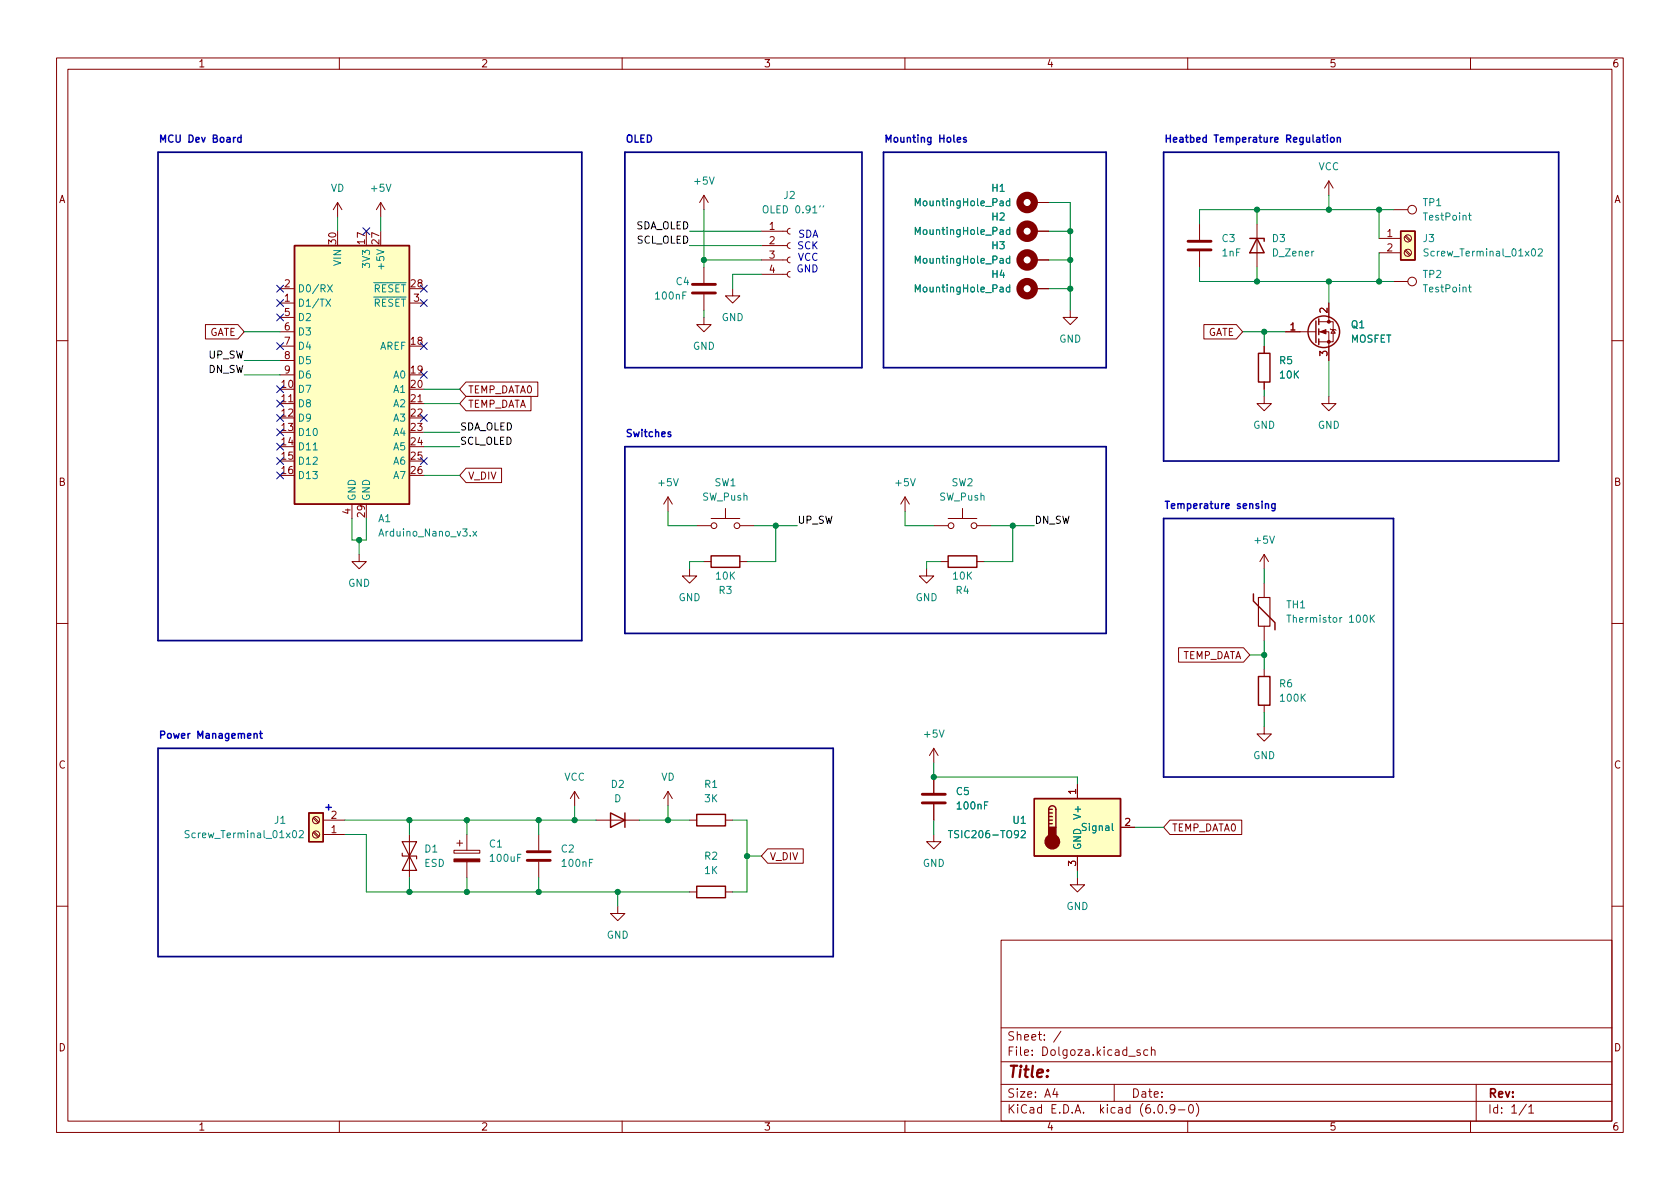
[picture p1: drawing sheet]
<svg xmlns="http://www.w3.org/2000/svg" width="297mm" height="210mm" viewBox="0 0 297 210" stroke-linecap="round" stroke-linejoin="round" font-family="sans-serif">
<g fill="none" stroke="#840000" stroke-width=".18">
<path d="M10 10.2h277v190.1h-277zM12 12.2h273v186.1h-273zM60 10.2v2M110 10.2v2M160 10.2v2M210 10.2v2M260 10.2v2M59.7 35.8l-.8 1.3M59.7 35.8v2.5M59.7 35.8l.8 1.3M67.3 35.8l-.8 1.3M67.3 35.8v2.5"/>
<path d="M67.3 35.8l.8 1.3M124.5 34.5v2.6M124.5 34.5l-.8 1.3M124.5 34.5l.7 1.3M182.9 35.8h2.5M212.1 39.6v2.8M222.2 39.6v7.6M234.9 32l-.7 1.3M234.9 32v2.5M234.9 32l.8 1.3M246.4 37.1h2.5M36.3 57.4h5.8l1.1 1.3-1.1 1.2h-5.8z"/>
<path d="M49.5 58.7h2.6M49.5 53.6h2.6M49.5 51h2.6M49.5 56.1h2.6M72.4 53.6h2.5M124.5 56.1v1.3h1.2l-1.2 1.3-1.3-1.3h1.3M124.5 47.2v2.8M124.5 52.1v2.8M129.5 51v1.3h1.3l-1.3 1.3-1.2-1.3h1.2M134.6 46h4.6M134.6 40.9h4.6M134.6 48.5h4.6"/>
<path d="M134.6 43.4h4.6M139.7 48l-.4 .1-.1 .4 .1 .4 .4 .1M139.7 45.5l-.4 .1-.1 .4 .1 .3 .4 .2M139.7 42.9l-.4 .2-.1 .3 .1 .4 .4 .1M139.7 40.4l-.4 .1-.1 .4 .1 .3 .4 .2M182.9 46h2.5M182.9 51h2.5M182.9 40.9h2.5M189.2 54.9v1.2h1.3l-1.3 1.3-1.2-1.3h1.2M212.1 44.4v2.8M212.9 57.4h5.7l1.1 1.3-1.1 1.2h-5.7zM227.3 58.7h5.4"/>
<path d="M233.2 58.7h1.7v5M233.2 56.9h2.5v3.5h-2.5M234.9 53.6v3.3M235.2 58.2l.1 .1h.8l.1 .1M235.7 58.3l.4 .6h-.8zM243.8 42.2h3.8M243.8 44.7h3.8M246.4 49.8h2.5M248.4 44.4l.9 .8M248.4 41.8l.9 .9M248.6 44.2l.8 .8M248.6 41.7l.8 .8"/>
<path d="M10 60.2h2M49.5 71.4h2.6M49.5 61.2h2.6M49.5 63.7h2.6M49.5 66.3h2.6M72.4 71.4h2.5M82.4 67.6h12.7v2.5h-12.7l-1.1-1.3zM82.4 70.1h11.5v2.5h-11.5l-1.1-1.2zM223.5 70.1v1.3h1.3l-1.3 1.2-1.3-1.2h1.3M223.5 61.2v1.3M223.5 67.6v1.2M234.9 70.1v1.3h1.3l-1.3 1.2-1.2-1.2h1.2"/>
<path d="M285 60.2h2M62.2 89.1v2.6M63.5 98v1.3h1.3l-1.3 1.3-1.3-1.3h1.3M82.4 82.8h6.3v2.5h-6.3l-1.1-1.2zM118.1 87.9l-.8 1.2M118.1 87.9v2.5M118.1 87.9l.8 1.2M123.2 93h2.5M124.5 99.3h1.2M125.7 91.7h5.1M128.3 89.9v1.8M130.8 93h2.5"/>
<path d="M130.8 99.3h1.3M160 87.9v2.5M160 87.9l-.7 1.2M160 87.9l.8 1.2M165.1 93h2.5M166.4 99.3h1.2M167.6 91.7h5.1M170.2 89.9v1.8M172.7 93h2.6M172.7 99.3h1.3M223.5 98l-.7 1.3M223.5 98v2.6"/>
<path d="M223.5 98l.8 1.3M10 110.2h2M121.9 100.6v1.2h1.3l-1.3 1.3-1.3-1.3h1.3M163.8 100.6v1.2h1.3l-1.3 1.3-1.2-1.3h1.2M208.4 114.5h11.5l1.1 1.3-1.1 1.3h-11.5zM223.5 103.1v2.6M223.5 110.7v2.6M223.5 118.4v1.2M285 110.2h2M101.6 139.9l-.8 1.3M101.6 139.9v2.6M101.6 139.9l.8 1.3"/>
<path d="M118.1 139.9v2.6M118.1 139.9l-.8 1.3M118.1 139.9l.8 1.3M165.1 132.3l-.8 1.3M165.1 132.3v2.6M165.1 137.4v2.8M165.1 132.3l.8 1.3M190.5 138.7v2.5M223.5 128.5v1.3h1.3l-1.3 1.3-1.3-1.3h1.3M223.5 124.7v1.3M55.4 144.7l.8 .8M55.4 147.2l.8 .9"/>
<path d="M55.5 144.5l.9 .9M55.5 147.1l.9 .8M57.1 145h3.9M57.1 147.6h3.9M72.4 147.6v7.6M80.3 150.4h4.5v.5h-4.5zM80.8 149.1h1M81.3 148.6v1M82.5 147.6v2.8M82.5 152.4v2.8M95.2 147.6v2.8M95.2 152.4v2.8"/>
<path d="M105.4 145h7.6M121.9 145h1.3M121.9 157.7h1.3M128.3 145h1.2M128.3 157.7h1.2M135.7 150.1h6.3v2.5h-6.3l-1.1-1.2zM165.1 147.6v1.2h1.3l-1.3 1.3-1.3-1.3h1.3M165.1 142.2v2.8M190.5 155.2v1.3h1.3l-1.3 1.2-1.3-1.2h1.3M190.5 151.4v2.5M198.1 146.3h2.6M206.9 145h12.7v2.6h-12.7l-1.2-1.3z"/>
<path d="M10 160.2h2M109.2 160.3v1.2h1.3l-1.3 1.3-1.3-1.3h1.3M177 166.3h108v32h-108zM285 160.2h2M60 198.3v2M110 198.3v2M160 198.3v2M177 194.8h108M177 191.8h108M177 187.8h108M177 181.8h108M186.5 192.5l-.4 1h1"/>
<path d="M186.9 193v1M187.6 182.4l-1.3 1.9M197 191.8v3M199.6 186.8h1.1M201.6 185.7l-.4-.1-.2 .2 .1 .3 .5 .1v.4h-.6M202.9 185.7l-.4-.1-.3 .3v.4l.2 .3h.5M203.6 185.8l.2-.2 .3 .1 .1 .9M203.6 185.1v1.5M204.9 195.4l.2-.1a.81 .81 0 0 1 .6 .7 .81 .81 0 0 1-.3 .8h-.2a.81 .81 0 0 1-.6-.6 .81 .81 0 0 1 .3-.8zM206.2 196.7v.1M207.7 196l-.3 .3h-.3l-.2-.3 .1-.6 .4-.1 .2 .2a.99 .99 0 0 1-.3 1.3h-.3M208.4 196.3h1.1"/>
<path d="M210 198.3v2M210.4 195.4l.1-.1a.81 .81 0 0 1 .6 .7 .81 .81 0 0 1-.3 .8h-.2a.81 .81 0 0 1-.5-.6 .81 .81 0 0 1 .3-.8zM211.5 195.1a1.72 1.72 0 0 1 0 2.3M260 198.3v2M261 191.8v6.5M269.9 195.3l-1.3 1.9M270.3 195.8l.4-.5v1.5M270.3 196.8h.9"/>
<circle cx="249.7" cy="37.1" r=".76"/>
<circle cx="248.9" cy="44.7" r=".63"/>
<circle cx="248.9" cy="42.2" r=".63"/>
<circle cx="249.7" cy="49.8" r=".76"/>
<circle cx="126.2" cy="93" r=".51"/>
<circle cx="130.3" cy="93" r=".51"/>
<circle cx="168.1" cy="93" r=".51"/>
<circle cx="172.2" cy="93" r=".51"/>
<circle cx="55.9" cy="147.6" r=".63"/>
<circle cx="55.9" cy="145" r=".63"/>
</g>
<g fill="none" stroke="#840000" stroke-width=".25">
<path d="M52.1 43.4h20.3v45.7h-20.3zM221 42.2h2.5v.5M222.2 42.2l1.3 2.5h-2.5zM232.7 56.8v3.8M233.2 56.4v1M233.2 58.2v1M233.2 59.9v1.1M247.6 40.9h2.6v5.1h-2.6zM222.5 62.5h2v5.1h-2zM125.7 98.3h5.1v2h-5.1zM167.6 98.3h5.1v2h-5.1zM221.6 105v1.3l3.8 3.8v1.3"/>
<path d="M222.5 119.6h2v5.1h-2zM54.6 143.8h2.5v5h-2.5zM107.9 143.8l2.6 1.2-2.6 1.3zM110.5 143.8v2.5M123.2 144h5.1v2h-5.1zM123.2 156.7h5.1v2h-5.1zM182.9 141.2h15.2v10.2h-15.2zM185.4 143.1a.64 .64 0 0 1 .7-.6 .64 .64 0 0 1 .6 .6v3.2M185.4 145.7h.7M185.4 145h.7M185.4 144.4h.7M185.4 143.8h.7"/>
<path d="M185.4 143.1v3.2M185.4 143.1h.7"/>
<circle cx="234.1" cy="58.7" r="2.79"/>
</g>
<g fill="#ffffc2" stroke="#ffffc2" stroke-width=".18">
<path d="M182.9 141.2h15.2v10.2h-15.2z"/>
<path d="M54.6 143.8h2.5v5h-2.5z"/>
<path d="M247.6 40.9h2.6v5.1h-2.6z"/>
<path d="M52.1 43.4h20.3v45.7h-20.3z"/>
</g>
<g fill="#840000" stroke="#840000" stroke-width=".25">
<path d="M185.4 146.3h1.3v1.9h-1.3z"/>
<circle cx="186.1" cy="148.8" r="1.27"/>
</g>
<g fill="none" stroke="#008484" stroke-width=".18">
<path d="M145.6 36.4l-.1 .2M178.5 35.6l-.3-.1-.3 .3 .1 .5h.5M178.5 35.1v1.3M259.6 38.1h.5M259.8 37.7v1l.3 .2M57.6 52.9l.9 1.3M57.9 50.4l.9 1.2M58.5 52.9l-.9 1.3M58.8 50.4l-.9 1.2M178.5 45.8l-.3-.1-.3 .2 .1 .6h.5M178.5 50.8h-.3l-.3 .2 .1 .6h.5M178.5 40.7l-.3-.1-.3 .3 .1 .5h.5"/>
<path d="M178.5 40.2v1.3M178.5 45.3v1.2M178.5 50.4v1.2M252.5 44.1l-.5-.1-.2 .1v.4l.6 .2 .1 .3-.2 .3-.5-.1M259.6 50.8h.5M259.8 50.4v1l.3 .2M272 44.1l.5-.1 .2 .4-.8 .9h.8M55.4 79.6h.7M83.6 94l.7 .8M84.3 94l-.7 .8M227.5 108.8h.8M242.3 108.8v1.2"/>
<path d="M242.5 109.3l.5 .7M243 108.8l-.7 .7M33.4 146.9h-.4l-.2 .1v.4l.5 .2 .1 .3-.2 .2h-.5M52.9 147l.5-.1 .2 .3-.7 .9h.7M167.7 146.9h.7M180.6 147l.4-.1 .3 .3-.8 .9h.8"/>
</g>
<path d="M122.4 51.8h4.1M122.4 50.3h4.1M210.1 44.2h4M210.1 42.7h4M93.2 152.1h4.1M93.2 150.6h4.1M163.1 142h4M163.1 140.5h4" fill="none" stroke="#840000" stroke-width=".51"/>
<path d="M222.5 105.7h2v5h-2zM71.1 150.9v.5h2.6v.5M71.1 148.8h2.6l-1.3 2.6zM72.4 151.4l1.3 2.5h-2.6z" fill="none" stroke="#840000" stroke-width=".2"/>
<g fill="#840000" stroke="#840000" stroke-width=".18">
<path d="M233.4 58.7l1-.4v.7z"/>
<path d="M80.3 151.9h4.5v.5h-4.5z"/>
<circle cx="234.9" cy="60.4" r=".25"/>
<circle cx="234.9" cy="56.9" r=".25"/>
</g>
<g fill="none" stroke="#840000" stroke-width="1.3">
<circle cx="181.6" cy="35.8" r="1.27"/>
<circle cx="181.6" cy="46" r="1.27"/>
<circle cx="181.6" cy="40.9" r="1.27"/>
<circle cx="181.6" cy="51" r="1.27"/>
</g>
<g fill="none" stroke="#0000c2" stroke-width=".25">
<path d="M42.6 24.4l-.3-.1-.3 .2 .1 .6h.5M42.6 23.9v1.2M170.8 24.4l-.3-.1-.2 .2 .1 .2 .4 .1v.3h-.5M233.8 24.3h.5M234 23.9v1.1l.3 .1M234.7 23.9v.1M234.7 24.3v.8M235.3 24.4l.2-.1 .3 .1 .1 .5-.1 .2h-.3l-.2-.1zM236.4 24.4l.2-.1 .3 .1 .1 .7M236.4 24.3v.8M223.7 89.2l.2-.1h.3l.1 .8M225.4 89.1v1l-.2 .2h-.3"/>
<path d="M225.4 89.1h-.3l-.3 .2 .2 .6h.4M44.9 129.8l.2-.1 .3 .1 .1 .8M45.9 129.7h.5M46.1 129.3v1.1l.3 .2"/>
</g>
<path d="M27.9 26.9h75v86.4h-75zM110.5 26.9h41.9v38.1h-41.9zM156.2 26.9h39.4v38.1h-39.4zM205.7 26.9h69.9v54.6h-69.9zM110.5 79h85.1v33h-85.1zM205.7 91.7h40.7v45.7h-40.7zM27.9 132.3h119.4v36.9h-119.4z" fill="none" stroke="#000084" stroke-width=".3"/>
<g fill="none" stroke="#008400" stroke-width=".18">
<path d="M59.7 38.3v2.6M67.3 38.3v2.6M124.5 37.1v10.1M185.4 35.8h3.8v19.1M222.2 37.1v2.5M234.9 34.5v2.6M243.8 37.1v5.1M246.4 37.1h-34.3v2.5M43.2 58.7h6.3M121.9 43.4h12.7M121.9 40.9h12.7M124.5 46h10.1"/>
<path d="M124.5 54.9v1.2M134.6 48.5h-5.1v2.5M185.4 51h3.8M185.4 46h3.8M185.4 40.9h3.8M212.1 47.2v2.6h34.3M219.7 58.7h7.6M222.2 47.2v2.6M223.5 58.7v2.5M234.9 49.8v3.8M243.8 44.7v5.1M43.2 66.3h6.3"/>
<path d="M43.2 63.7h6.3M74.9 79h6.4M74.9 71.4h6.4M74.9 68.8h6.4M74.9 76.4h6.4M223.5 68.8v1.3M234.9 63.7v6.4M62.2 91.7v3.8h2.6v-3.8M63.5 95.5v2.5M74.9 84.1h6.4M118.1 90.4v2.6h5.1M124.5 99.3h-2.6v1.3"/>
<path d="M133.3 93h7.7M137.2 93v6.3h-5.1M160 90.4v2.6h5.1M166.4 99.3h-2.6v1.3M175.3 93h7.6M179.1 93v6.3h-5.1M221 115.8h2.5M223.5 100.6v2.5M223.5 113.3v5.1M165.1 134.9v2.5h25.4v1.3M223.5 126v2.5M61 145h44.4"/>
<path d="M61 147.6h3.8v10.1h57.1M72.4 145v2.6M72.4 155.2v2.5M82.5 145v2.6M82.5 155.2v2.5M95.2 145v2.6M95.2 155.2v2.5M101.6 142.5v2.5M109.2 157.7v2.6M113 145h8.9M118.1 142.5v2.5M129.5 145h2.6v12.7h-2.6"/>
<path d="M132.1 151.4h2.5M165.1 145v2.6M190.5 153.9v1.3M200.7 146.3h5"/>
</g>
<g fill="none" stroke="#000084" stroke-width=".18">
<path d="M48.9 55.5l1.2 1.2M48.9 53l1.2 1.2M48.9 50.4l1.2 1.3M50.1 55.5l-1.2 1.2M50.1 53l-1.2 1.2M50.1 50.4l-1.2 1.3M64.2 40.3l1.2 1.2M65.4 40.3l-1.2 1.2M74.3 50.4l1.2 1.3M74.3 53l1.2 1.2M75.5 50.4l-1.2 1.3M75.5 53l-1.2 1.2"/>
<path d="M48.9 68.2l1.2 1.2M48.9 60.6l1.2 1.2M48.9 70.8l1.2 1.2M48.9 73.3l1.2 1.2M48.9 75.8l1.2 1.3M48.9 78.4l1.2 1.2M50.1 68.2l-1.2 1.2M50.1 75.8l-1.2 1.3M50.1 60.6l-1.2 1.2M50.1 70.8l-1.2 1.2M50.1 73.3l-1.2 1.2M50.1 78.4l-1.2 1.2"/>
<path d="M74.3 65.7l1.2 1.2M74.3 60.6l1.2 1.2M74.3 73.3l1.2 1.2M75.5 65.7l-1.2 1.2M75.5 60.6l-1.2 1.2M75.5 73.3l-1.2 1.2M48.9 83.5l1.2 1.2M48.9 80.9l1.2 1.2M50.1 83.5l-1.2 1.2M50.1 80.9l-1.2 1.2M74.3 80.9l1.2 1.2M75.5 80.9l-1.2 1.2"/>
</g>
<g fill="#008400" stroke="#008400" stroke-width=".18">
<circle cx="222.2" cy="37.1" r=".46"/>
<circle cx="234.9" cy="37.1" r=".46"/>
<circle cx="243.8" cy="37.1" r=".46"/>
<circle cx="243.8" cy="49.8" r=".46"/>
<circle cx="189.2" cy="40.9" r=".46"/>
<circle cx="189.2" cy="46" r=".46"/>
<circle cx="189.2" cy="51" r=".46"/>
<circle cx="124.5" cy="46" r=".46"/>
<circle cx="222.2" cy="49.8" r=".46"/>
<circle cx="234.9" cy="49.8" r=".46"/>
<circle cx="223.5" cy="58.7" r=".46"/>
<circle cx="223.5" cy="115.8" r=".46"/>
<circle cx="132.1" cy="151.4" r=".46"/>
<circle cx="165.1" cy="137.4" r=".46"/>
<circle cx="118.1" cy="145" r=".46"/>
<circle cx="72.4" cy="145" r=".46"/>
<circle cx="95.2" cy="145" r=".46"/>
<circle cx="82.5" cy="145" r=".46"/>
<circle cx="72.4" cy="157.7" r=".46"/>
<circle cx="95.2" cy="157.7" r=".46"/>
<circle cx="101.6" cy="145" r=".46"/>
<circle cx="109.2" cy="157.7" r=".46"/>
<circle cx="82.5" cy="157.7" r=".46"/>
<circle cx="63.5" cy="95.5" r=".46"/>
<circle cx="179.1" cy="93" r=".46"/>
<circle cx="137.2" cy="93" r=".46"/>
</g>
<text font-size="2.8" fill="#840000" x="178" y="190.6">Title:</text>
<g font-size="2.1" fill="#840000">
<text x="178" y="184">Sheet: /</text>
<text x="178" y="186.7">File: Dolgoza.kicad_sch</text>
<text x="178" y="196.9">KiCad E.D.A. kicad (6.0.9-0)</text>
<text x="178" y="194.1">Size: A4</text>
<text x="200" y="194.1">Date:</text>
<text x="263" y="194.1">Rev:</text>
<text x="263" y="196.9">Id: 1/1</text>
</g>
<g font-size="1.8" fill="#840000">
<text x="35" y="11.9">1</text>
<text x="85" y="11.9">2</text>
<text x="135" y="11.9">3</text>
<text x="185" y="11.9">4</text>
<text x="235" y="11.9">5</text>
<text x="285" y="11.9">6</text>
<text x="10.3" y="35.9">A</text>
<text x="285.3" y="35.9">A</text>
<text x="136" y="40.6">1</text>
<text x="245.3" y="41.9">1</text>
<text x="59.4" y="43.1" transform="rotate(-90 59.4 43.1)">30</text>
<text x="64.5" y="43.1" transform="rotate(-90 64.5 43.1)">17</text>
<text x="67.1" y="43.1" transform="rotate(-90 67.1 43.1)">27</text>
<text x="136" y="43.2">2</text>
<text x="136" y="45.7">3</text>
<text x="245.3" y="44.4">2</text>
<text x="50.3" y="53.3">1</text>
<text x="50.3" y="50.8">2</text>
<text x="72.7" y="50.8">28</text>
<text x="73.2" y="53.3">3</text>
<text x="136" y="48.3">4</text>
<text x="36.8" y="59.4">GATE</text>
<text x="50.3" y="55.9">5</text>
<text x="50.3" y="58.4">6</text>
<text x="213.4" y="59.4">GATE</text>
<text x="228.1" y="58.4">1</text>
<text x="234.7" y="55.4" transform="rotate(-90 234.7 55.4)">2</text>
<text x="50.3" y="61">7</text>
<text x="50.3" y="63.5">8</text>
<text x="72.7" y="61">18</text>
<text x="234.7" y="63" transform="rotate(-90 234.7 63)">3</text>
<text x="49.8" y="68.6">10</text>
<text x="49.8" y="71.1">11</text>
<text x="50.3" y="66">9</text>
<text x="72.7" y="66">19</text>
<text x="72.7" y="68.6">20</text>
<text x="72.7" y="71.1">21</text>
<text x="82.7" y="69.6">TEMP_DATA0</text>
<text x="49.8" y="73.7">12</text>
<text x="49.8" y="76.2">13</text>
<text x="72.7" y="73.7">22</text>
<text x="72.7" y="76.2">23</text>
<text x="82.7" y="72.1">TEMP_DATA</text>
<text x="49.8" y="78.7">14</text>
<text x="49.8" y="81.3">15</text>
<text x="49.8" y="83.8">16</text>
<text x="72.7" y="78.7">24</text>
<text x="72.7" y="81.3">25</text>
<text x="72.7" y="83.8">26</text>
<text x="10.3" y="85.9">B</text>
<text x="82.7" y="84.8">V_DIV</text>
<text x="285.3" y="85.9">B</text>
<text x="62" y="90.9" transform="rotate(-90 62 90.9)">4</text>
<text x="64.5" y="91.4" transform="rotate(-90 64.5 91.4)">29</text>
<text x="208.7" y="116.5">TEMP_DATA</text>
<text x="10.3" y="135.9">C</text>
<text x="285.3" y="135.9">C</text>
<text x="190.2" y="140.4" transform="rotate(-90 190.2 140.4)">1</text>
<text x="58.6" y="147.3">1</text>
<text x="58.6" y="144.8">2</text>
<text x="198.9" y="146">2</text>
<text x="207.2" y="147">TEMP_DATA0</text>
<text x="136" y="152.1">V_DIV</text>
<text x="190.2" y="153.1" transform="rotate(-90 190.2 153.1)">3</text>
<text x="10.3" y="185.9">D</text>
<text x="285.3" y="185.9">D</text>
<text x="35" y="199.9">1</text>
<text x="85" y="199.9">2</text>
<text x="135" y="199.9">3</text>
<text x="185" y="199.9">4</text>
<text x="235" y="199.9">5</text>
<text x="285" y="199.9">6</text>
</g>
<g font-size="1.8" fill="#0000c2">
<text x="27.9" y="25.2">MCU Dev Board</text>
<text x="110.5" y="25.2">OLED</text>
<text x="156.2" y="25.2">Mounting Holes</text>
<text x="205.7" y="25.2">Heatbed Temperature Regulation</text>
<text x="141" y="42">SDA</text>
<text x="141" y="44.1">SCK</text>
<text x="141" y="46.1">VCC</text>
<text x="140.8" y="48.2">GND</text>
<text x="110.5" y="77.3">Switches</text>
<text x="205.7" y="90">Temperature sensing</text>
<text x="27.9" y="130.6">Power Management</text>
<text x="57.1" y="143.3">+</text>
</g>
<g font-size="1.8" fill="#008484">
<text x="58.5" y="33.9">VD</text>
<text x="65.7" y="33.9">+5V</text>
<text x="122.9" y="32.6">+5V</text>
<text x="138.6" y="35.2">J2</text>
<text x="175.4" y="33.9">H1</text>
<text x="233.1" y="30.1">VCC</text>
<text x="135.4" y="37.7">OLED 0.91''</text>
<text x="162.2" y="36.4">MountingHole_Pad</text>
<text x="162.2" y="41.5">MountingHole_Pad</text>
<text x="175.4" y="39">H2</text>
<text x="251.6" y="36.4">TP1</text>
<text x="251.9" y="39">TestPoint</text>
<text x="60.3" y="46.9" transform="rotate(-90 60.3 46.9)">VIN</text>
<text x="65.4" y="47.1" transform="rotate(-90 65.4 47.1)">3V3</text>
<text x="67.9" y="47.1" transform="rotate(-90 67.9 47.1)">+5V</text>
<text x="162.2" y="46.6">MountingHole_Pad</text>
<text x="175.4" y="44.1">H3</text>
<text x="216.1" y="42.8">C3</text>
<text x="216.1" y="45.3">1nF</text>
<text x="225" y="42.8">D3</text>
<text x="225.1" y="45.3">D_Zener</text>
<text x="251.6" y="42.8">J3</text>
<text x="252.5" y="45.3">Screw_Terminal_01x02</text>
<text x="52.6" y="51.7">D0/RX</text>
<text x="64.6" y="51.7">~{RESET}</text>
<text x="116" y="53">100nF</text>
<text x="119.6" y="50.4">C4</text>
<text x="162.2" y="51.7">MountingHole_Pad</text>
<text x="175.4" y="49.1">H4</text>
<text x="251.6" y="49.1">TP2</text>
<text x="251.9" y="51.7">TestPoint</text>
<text x="52.6" y="54.2">D1/TX</text>
<text x="52.6" y="56.8">D2</text>
<text x="52.6" y="59.3">D3</text>
<text x="64.6" y="54.2">~{RESET}</text>
<text x="127.6" y="56.8">GND</text>
<text x="238.9" y="58">Q1</text>
<text x="52.6" y="61.8">D4</text>
<text x="52.6" y="64.4">D5</text>
<text x="67.1" y="61.8">AREF</text>
<text x="122.5" y="61.8">GND</text>
<text x="187.3" y="60.6">GND</text>
<text x="226.2" y="64.4">R5</text>
<text x="238.8" y="60.6">MOSFET</text>
<text x="52.6" y="69.5">D7</text>
<text x="52.6" y="66.9">D6</text>
<text x="69.6" y="66.9">A0</text>
<text x="69.6" y="69.5">A1</text>
<text x="226.4" y="66.9">10K</text>
<text x="52.6" y="72">D8</text>
<text x="52.6" y="74.5">D9</text>
<text x="52.6" y="77.1">D10</text>
<text x="69.6" y="72">A2</text>
<text x="69.6" y="74.5">A3</text>
<text x="69.6" y="77.1">A4</text>
<text x="221.6" y="75.8">GND</text>
<text x="233" y="75.8">GND</text>
<text x="52.6" y="79.6">D11</text>
<text x="52.6" y="82.2">D12</text>
<text x="69.6" y="79.6">A5</text>
<text x="69.6" y="82.2">A6</text>
<text x="52.6" y="84.7">D13</text>
<text x="62.9" y="88.6" transform="rotate(-90 62.9 88.6)">GND</text>
<text x="65.4" y="88.6" transform="rotate(-90 65.4 88.6)">GND</text>
<text x="69.6" y="84.7">A7</text>
<text x="116.5" y="86">+5V</text>
<text x="124.2" y="88.5">SW_Push</text>
<text x="126.4" y="86">SW1</text>
<text x="158.4" y="86">+5V</text>
<text x="166.1" y="88.5">SW_Push</text>
<text x="168.3" y="86">SW2</text>
<text x="66.9" y="92.3">A1</text>
<text x="67.4" y="94.9">Arduino_Nano_v3.x</text>
<text x="221.9" y="96.1">+5V</text>
<text x="61.5" y="103.8">GND</text>
<text x="120" y="106.3">GND</text>
<text x="126.6" y="102.5">10K</text>
<text x="127.1" y="105">R3</text>
<text x="161.9" y="106.3">GND</text>
<text x="168.6" y="102.5">10K</text>
<text x="169" y="105">R4</text>
<text x="227.5" y="107.6">TH1</text>
<text x="228.4" y="110.1">Thermistor 100K</text>
<text x="226.2" y="121.5">R6</text>
<text x="226.5" y="124.1">100K</text>
<text x="163.5" y="130.4">+5V</text>
<text x="221.6" y="134.2">GND</text>
<text x="99.7" y="138">VCC</text>
<text x="108.1" y="139.3">D2</text>
<text x="108.6" y="141.9">D</text>
<text x="116.9" y="138">VD</text>
<text x="124.6" y="139.3">R1</text>
<text x="124.6" y="141.9">3K</text>
<text x="169.1" y="140.6">C5</text>
<text x="169.4" y="143.1">100nF</text>
<text x="33.4" y="148.2">Screw_Terminal_01x02</text>
<text x="48.5" y="145.7">J1</text>
<text x="86.5" y="149.9">C1</text>
<text x="168.5" y="148.2">TSIC206-TO92</text>
<text x="179.1" y="145.7">U1</text>
<text x="191.1" y="144.4" transform="rotate(-90 191.1 144.4)">V+</text>
<text x="191.8" y="146.9">Signal</text>
<text x="75" y="153.3">ESD</text>
<text x="75.1" y="150.7">D1</text>
<text x="86.8" y="152.4">100uF</text>
<text x="99.2" y="150.7">C2</text>
<text x="99.5" y="153.3">100nF</text>
<text x="124.6" y="152">R2</text>
<text x="124.6" y="154.6">1K</text>
<text x="163.1" y="153.3">GND</text>
<text x="191.1" y="150.4" transform="rotate(-90 191.1 150.4)">GND</text>
<text x="188.5" y="160.9">GND</text>
<text x="107.3" y="166">GND</text>
</g>
<g font-size="1.8">
<text x="112.3" y="40.5">SDA_OLED</text>
<text x="112.5" y="43.1">SCL_OLED</text>
<text x="36.8" y="65.9">DN_SW</text>
<text x="36.9" y="63.4">UP_SW</text>
<text x="81.3" y="76.1">SDA_OLED</text>
<text x="81.3" y="78.6">SCL_OLED</text>
<text x="141" y="92.6">UP_SW</text>
<text x="182.9" y="92.6">DN_SW</text>
</g>
</svg>
